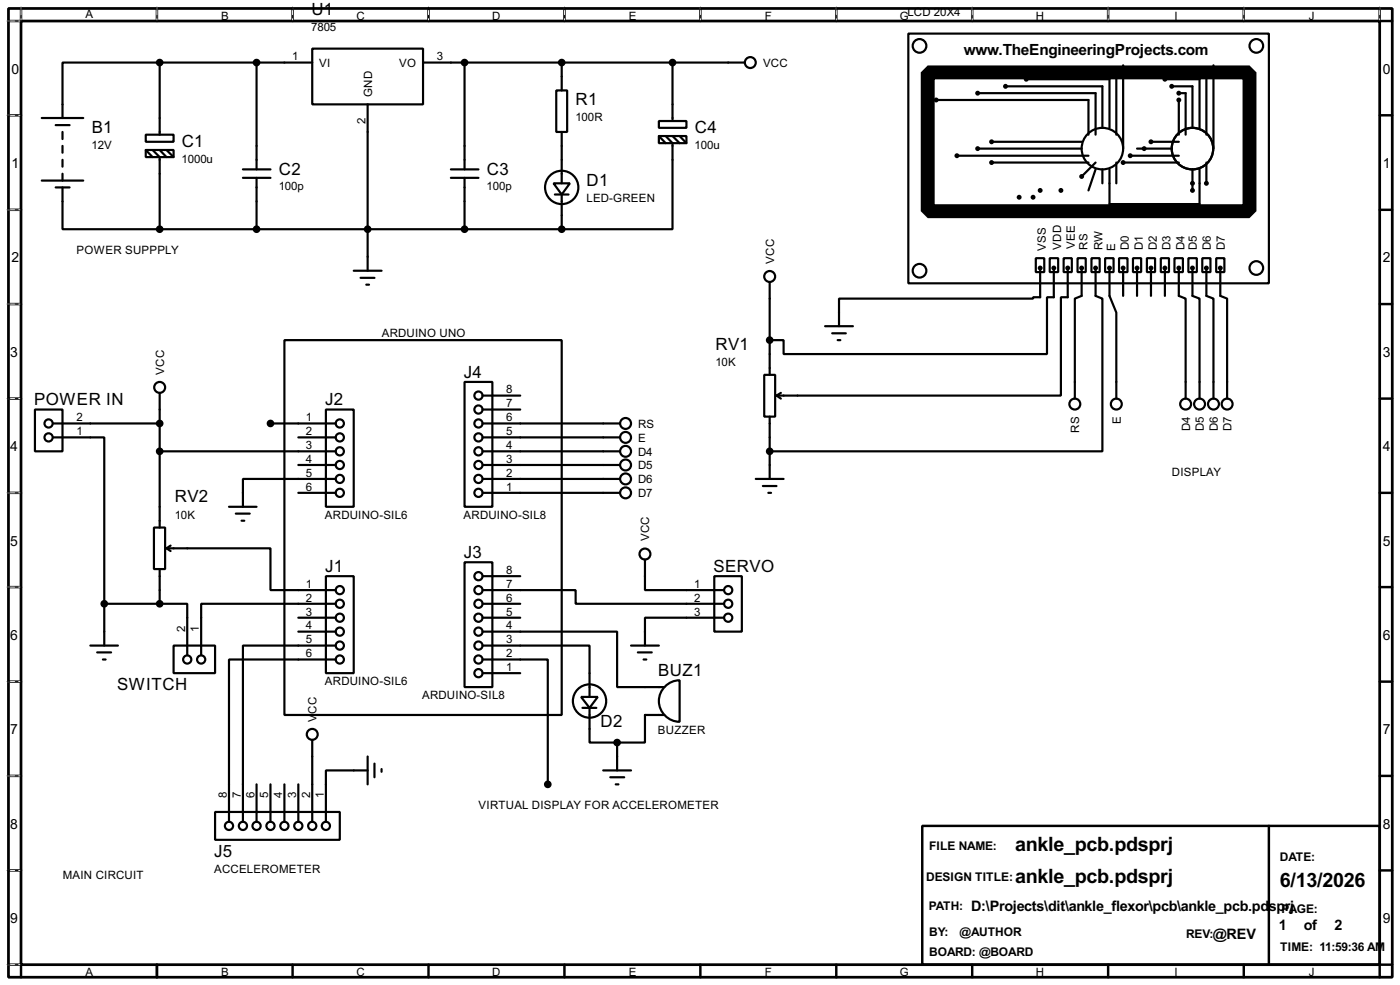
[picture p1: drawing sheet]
<svg xmlns="http://www.w3.org/2000/svg" width="256mm" height="180mm" viewBox="0 0 256 180" stroke-linecap="round" stroke-linejoin="round" font-family="sans-serif">
<path d="M1.6 1.6h253.5v177.3h-253.5zM3.9 3.9h248.9v172.7h-248.9z" fill="none" stroke="#000" stroke-width=".5"/>
<g fill="none" stroke="#000" stroke-width=".45">
<path d="M3.9 1.6v2.3h-2.3M28.8 1.6v2.3M53.6 1.6v2.3M78.5 1.6v2.3M103.4 1.6v2.3M128.3 1.6v2.3M153.2 1.6v2.3M178.1 1.6v2.3M203 1.6v2.3M227.9 1.6v2.3M252.8 1.6v2.3h2.3M1.6 21.1h2.3"/>
<path d="M1.6 38.4h2.3M252.8 21.1h2.3M252.8 38.4h2.3M1.6 55.7h2.3M252.8 55.7h2.3M1.6 73h2.3M252.8 73h2.3M1.6 90.2h2.3M252.8 90.2h2.3M1.6 107.5h2.3M252.8 107.5h2.3M1.6 124.8h2.3"/>
<path d="M252.8 124.8h2.3M1.6 142h2.3M1.6 159.3h2.3M169 151.2h83.8v25.4h-83.8zM232.5 151.2v25.4M252.8 142h2.3M252.8 159.3h2.3M1.6 176.6h2.3v2.3M28.8 176.6v2.3M53.6 176.6v2.3M78.5 176.6v2.3M103.4 176.6v2.3"/>
<path d="M128.3 176.6v2.3M153.2 176.6v2.3M178.1 176.6v2.3M203 176.6v2.3M227.9 176.6v2.3M255.1 176.6h-2.3v2.3"/>
</g>
<g fill="none" stroke="#fff" stroke-width=".18">
<path d="M1.3 3.9h2.3M3.9 1.3v2.3M28.8 1.3v2.3M53.6 1.3v2.3M78.5 1.3v2.3M103.4 1.3v2.3M128.3 1.3v2.3M153.2 1.3v2.3M178.1 1.3v2.3M203 1.3v2.3M227.9 1.3v2.3M252.8 1.3v2.3"/>
<path d="M1.3 21.1h2.3M1.3 38.4h2.3M1.3 55.7h2.3M1.3 73h2.3M1.3 90.2h2.3M1.3 107.5h2.3M1.3 124.8h2.3M1.3 142h2.3M1.3 159.3h2.3M1.3 176.6h2.3"/>
</g>
<g fill="none" stroke="#000" stroke-width=".18" stroke-dasharray=".5 1">
<path d="M1.3 3.9h2.3M3.9 1.3v2.3M28.8 1.3v2.3M53.6 1.3v2.3M78.5 1.3v2.3M103.4 1.3v2.3M128.3 1.3v2.3M153.2 1.3v2.3M178.1 1.3v2.3M203 1.3v2.3M227.9 1.3v2.3M252.8 1.3v2.3"/>
<path d="M1.3 21.1h2.3M1.3 38.4h2.3M1.3 55.7h2.3M1.3 73h2.3M1.3 90.2h2.3M1.3 107.5h2.3M1.3 124.8h2.3M1.3 142h2.3M1.3 159.3h2.3M1.3 176.6h2.3"/>
</g>
<g fill="none" stroke="#000" stroke-width=".4">
<path d="M29.3 11.5h-17.8v10.1M29.3 11.5v13.2M29.3 11.5h27.9M47 11.5v19.5M57.2 8.9h20.3v10.2h-20.3zM67.4 19.1v30.5M77.5 11.5h59M85.1 11.5v19.5M101.9 16.6h2v7.6h-2zM102.9 11.5v5.1M123.2 11.5v10.7M166.4 6.2h66.1v45.7h-66.1z"/>
<path d="M171.5 18.3h27.9v6.4M179.1 17.1h21.6v7.6M184.2 15.8h17.8v7.6M188 14.5h15.3v8.9M193.1 13.3h11.4v11.4M205.8 12v15.2M210.9 13.3h10.1v11.4M213.4 14.5h6.4v8.9M214.7 15.8h3.8v7.6M216 18.3v6.4M216 17.1h1.2v7.6M222.3 12v15.2"/>
<path d="M7.7 21.6h7.6M7.7 33.1h7.6M10.2 22.9h2.6M10.2 34.3h2.6M11.5 34.3v7.7h17.8M11.5 24.2v1.3M11.5 26.7v1.3M11.5 29.3v1.2M11.5 31.8v1.3M26.7 24.7h5.1v1.3h-5.1zM26.7 27.5h5.1v1.3h-5.1zM26.7 27.5l1.3 1.3"/>
<path d="M28 27.5l1.3 1.3v13.2M29.3 27.5l1.2 1.3M30.5 27.5l1.3 1.3M44.5 31h5.1M44.5 32.6h5.1M47 32.6v9.4M82.6 31h5.1M82.6 32.6h5.1M85.1 32.6v9.4M101.4 33.6h3l-1.5 2zM101.7 35.6h2.5M102.9 24.2v9.4"/>
<path d="M102.9 35.6v6.4M120.7 22.2h5.1v1.2h-5.1zM120.7 24.9h5.1v1.3h-5.1zM120.7 24.9l1.3 1.3M122 24.9l1.2 1.3v15.8h-20.3M123.2 24.9l1.3 1.3M124.5 24.9l1.3 1.3M175.3 28.5h24.1M179.1 27.2h19.1M181.7 26h16.5M181.7 29.8h17.7M200.7 29.8l-2.5 2.5"/>
<path d="M200.7 31l-1.3 3.9M202 31v2.6M203.3 31v6.4h16.5v-6.4M204.5 29.8v3.8M205.8 29.8h10.2M207.1 28.5h8.9M208.3 27.2h6.4M210.9 26h5.1M218.5 31v3.9M221 29.8v3.8M29.3 42h73.6M64.8 49.6h5.1"/>
<path d="M66.1 50.9h2.5M67.1 52.1h.5M141 51.6v17M151.2 59.7h5.1M189.8 47.3h1.5v2.5h-1.5zM190.6 49.3v5.1h-1.3v.3h-35.6v5M192.3 47.3h1.6v2.5h-1.6zM193.1 49.3v5.1h-1.3v10.4h-48.2v-2.5h-2.6M194.9 47.3h1.5v2.5h-1.5zM195.6 49.3v5.1h-1.2v18h-52.1M197.4 47.3h1.5v2.5h-1.5zM198.2 49.1v5.1l-1.3 .5v18.3"/>
<path d="M200 47.3h1.5v2.5h-1.5zM200.7 49.1v5.1l1.3 .5v27.9h-61M202.5 47.3h1.5v2.5h-1.5zM203.3 49.1v5.1l1.2 3v15.8M205 47.3h1.6v2.5h-1.6zM205.8 49.1v5.1M207.6 47.3h1.5v2.5h-1.5zM208.3 49.1v5.1M210.1 47.3h1.5v2.5h-1.5zM210.9 49.1v5.1M212.7 47.3h1.5v2.5h-1.5zM213.4 49.1v5.1"/>
<path d="M215.2 47.3h1.5v2.5h-1.5zM216 49.1v5.1l1.2 .5v18.3M217.7 47.3h1.6v2.5h-1.6zM218.5 49.1v5.1l1.3 .5v18.3M220.3 47.3h1.5v2.5h-1.5zM221 49.1v5.1l1.3 .5v18.3M222.8 47.3h1.5v2.5h-1.5zM223.6 49.1v5.1l1.2 .5v18.3M6.4 75h5.1v7.6h-5.1zM9.7 77.5h19.6M29.3 71.9v24.7M49.6 77.5h11.9"/>
<path d="M52.1 62.3h50.8v68.6h-50.8zM59.7 75h5.1v17.8h-5.1zM85.1 69.9h5.1v22.9h-5.1zM88.4 77.5h25.2M88.4 72.4h6.9M88.4 75h6.9M140 68.6h2v7.7h-2zM141 76.3v11.4M142.3 72.4l.8 .6M143.1 71.9l-.8 .5M152.5 61h2.5M153.5 62.3h.5"/>
<path d="M9.7 80.1h9.4v30.4M28.2 96.6h2.1v7.6h-2.1zM29.3 82.6h32.2M31.3 99.9l-.8 .5M42 92.8h5M43.2 94h2.6M44.3 95.3h.5M54.7 80.1h6.8M54.7 85.1h6.8M54.7 90.2h6.8M61.5 87.7h-17v5.1M88.4 82.6h25.2"/>
<path d="M88.4 80.1h25.2M88.4 85.1h25.2M88.4 87.7h25.2M88.4 90.2h25.2M138.5 87.7h5.1M139.8 89h2.5M140.8 90.2h.5M16.6 118.2h5M17.8 119.4h2.6M19.1 110.5h10.2M19.1 110.5v7.7M29.3 110.5h5v9.4"/>
<path d="M29.3 104.2v6.3M30.5 100.4h19.1v7.6h11.9M30.5 100.4l.8 .5M31.8 118.2h7.6v5h-7.6zM54.7 113.1h6.8M54.7 115.6h6.8M59.7 105.5h5.1v17.7h-5.1zM61.5 110.5h-24.6v9.4M61.5 118.2h-17v32.2M85.1 102.9h5.1v22.9h-5.1zM88.4 108h17.1v2.5h27.1M88.4 118.2h19.6v9.4"/>
<path d="M88.4 115.6h24.7v10.2h8.6M88.4 110.5h6.9M88.4 113.1h6.9M88.4 105.5h6.9M115.6 118.2h5.1M116.9 119.4h2.5M118.2 102.4v5.6h14.4M130.9 105.5h5v10.1h-5zM132.6 113.1h-14.4v5.1M18.9 120.7h.5M57.2 135.4v15M61.5 120.7h-19.5v29.7"/>
<path d="M67.4 138.5v5.1M68.6 139.8v2.5M88.4 120.7h12v22.9M88.4 123.2h6.9M106.5 127.6h3l-1.5 2zM106.7 129.6h2.6M108 129.6v6.3h5.1M113.1 135.9v5.1M117.9 120.7h.5M121.7 130.9h-3.5v5h-5.1M121.8 125.6a3.8 3.8 0 0 1 2.7-1.1v7.6a3.8 3.8 0 0 1-3.5-2.3 3.8 3.8 0 0 1 .8-4.2zM39.4 148.6h22.9v5.1h-22.9z"/>
<path d="M47 143.6v6.8M49.6 143.6v6.8M52.1 143.6v6.8M54.7 143.6v6.8M67.4 141h-7.7v9.4M69.9 140.8v.5M110.5 141h5.1M111.8 142.3h2.6M112.8 143.6h.5"/>
<circle cx="137.4" cy="11.5" r="1"/>
<circle cx="168.4" cy="8.4" r="1.25"/>
<circle cx="171.5" cy="18.3" r=".25"/>
<circle cx="179.1" cy="17.1" r=".25"/>
<circle cx="184.2" cy="15.8" r=".25"/>
<circle cx="188" cy="14.5" r=".25"/>
<circle cx="193.1" cy="13.3" r=".25"/>
<circle cx="210.9" cy="13.3" r=".25"/>
<circle cx="213.4" cy="14.5" r=".25"/>
<circle cx="214.7" cy="15.8" r=".25"/>
<circle cx="216" cy="17.1" r=".25"/>
<circle cx="216" cy="18.3" r=".25"/>
<circle cx="230.1" cy="8.4" r="1.25"/>
<circle cx="102.9" cy="34.3" r="3.1"/>
<circle cx="175.3" cy="28.5" r=".25"/>
<circle cx="179.1" cy="27.2" r=".25"/>
<circle cx="181.7" cy="26" r=".25"/>
<circle cx="181.7" cy="29.8" r=".25"/>
<circle cx="186.7" cy="36.1" r=".25"/>
<circle cx="189.3" cy="36.1" r=".25"/>
<circle cx="190.6" cy="34.9" r=".25"/>
<circle cx="194.4" cy="34.9" r=".25"/>
<circle cx="198.2" cy="32.3" r=".25"/>
<circle cx="201.9" cy="27.2" r="3.8"/>
<circle cx="205.8" cy="29.8" r=".25"/>
<circle cx="207.1" cy="28.5" r=".25"/>
<circle cx="209.6" cy="27.2" r=".25"/>
<circle cx="210.9" cy="26" r=".25"/>
<circle cx="218.4" cy="27.2" r="3.8"/>
<circle cx="218.5" cy="33.6" r=".25"/>
<circle cx="218.5" cy="34.9" r=".25"/>
<circle cx="221" cy="33.6" r=".25"/>
<circle cx="141" cy="50.6" r="1"/>
<circle cx="168.4" cy="49.6" r="1.25"/>
<circle cx="190.6" cy="49.1" r=".25"/>
<circle cx="193.1" cy="49.1" r=".25"/>
<circle cx="195.6" cy="49.1" r=".25"/>
<circle cx="198.2" cy="49.1" r=".25"/>
<circle cx="200.7" cy="49.1" r=".25"/>
<circle cx="203.3" cy="49.1" r=".25"/>
<circle cx="205.8" cy="49.1" r=".25"/>
<circle cx="208.3" cy="49.1" r=".25"/>
<circle cx="210.9" cy="49.1" r=".25"/>
<circle cx="213.4" cy="49.1" r=".25"/>
<circle cx="216" cy="49.1" r=".25"/>
<circle cx="218.5" cy="49.1" r=".25"/>
<circle cx="221" cy="49.1" r=".25"/>
<circle cx="223.6" cy="49.1" r=".25"/>
<circle cx="230.1" cy="49.1" r="1.25"/>
<circle cx="8.9" cy="77.5" r=".75"/>
<circle cx="29.2" cy="70.9" r="1"/>
<circle cx="62.2" cy="77.5" r=".75"/>
<circle cx="87.6" cy="77.5" r=".75"/>
<circle cx="87.6" cy="75" r=".75"/>
<circle cx="87.6" cy="72.4" r=".75"/>
<circle cx="114.6" cy="77.5" r="1"/>
<circle cx="196.9" cy="74" r="1"/>
<circle cx="204.5" cy="74" r="1"/>
<circle cx="217.2" cy="74" r="1"/>
<circle cx="219.7" cy="74" r="1"/>
<circle cx="222.3" cy="74" r="1"/>
<circle cx="224.8" cy="74" r="1"/>
<circle cx="8.9" cy="80.1" r=".75"/>
<circle cx="62.2" cy="90.2" r=".75"/>
<circle cx="62.2" cy="80.1" r=".75"/>
<circle cx="62.2" cy="85.1" r=".75"/>
<circle cx="62.2" cy="82.6" r=".75"/>
<circle cx="62.2" cy="87.7" r=".75"/>
<circle cx="87.6" cy="85.1" r=".75"/>
<circle cx="87.6" cy="87.7" r=".75"/>
<circle cx="87.6" cy="82.6" r=".75"/>
<circle cx="87.6" cy="90.2" r=".75"/>
<circle cx="87.6" cy="80.1" r=".75"/>
<circle cx="114.6" cy="82.6" r="1"/>
<circle cx="114.6" cy="87.7" r="1"/>
<circle cx="114.6" cy="80.1" r="1"/>
<circle cx="114.6" cy="85.1" r="1"/>
<circle cx="114.6" cy="90.2" r="1"/>
<circle cx="62.2" cy="113.1" r=".75"/>
<circle cx="62.2" cy="118.2" r=".75"/>
<circle cx="62.2" cy="108" r=".75"/>
<circle cx="62.2" cy="110.5" r=".75"/>
<circle cx="62.2" cy="115.6" r=".75"/>
<circle cx="87.6" cy="115.6" r=".75"/>
<circle cx="87.6" cy="118.2" r=".75"/>
<circle cx="87.6" cy="113.1" r=".75"/>
<circle cx="87.6" cy="105.5" r=".75"/>
<circle cx="87.6" cy="110.5" r=".75"/>
<circle cx="87.6" cy="108" r=".75"/>
<circle cx="118.1" cy="101.4" r="1"/>
<circle cx="133.4" cy="108" r=".75"/>
<circle cx="133.4" cy="110.5" r=".75"/>
<circle cx="133.4" cy="113.1" r=".75"/>
<circle cx="34.3" cy="120.7" r=".75"/>
<circle cx="36.8" cy="120.7" r=".75"/>
<circle cx="57.2" cy="134.4" r="1"/>
<circle cx="62.2" cy="120.7" r=".75"/>
<circle cx="87.6" cy="123.2" r=".75"/>
<circle cx="87.6" cy="120.7" r=".75"/>
<circle cx="108" cy="128.3" r="3.1"/>
<circle cx="41.9" cy="151.2" r=".75"/>
<circle cx="44.5" cy="151.2" r=".75"/>
<circle cx="47" cy="151.2" r=".75"/>
<circle cx="49.5" cy="151.2" r=".75"/>
<circle cx="52.1" cy="151.2" r=".75"/>
<circle cx="54.6" cy="151.2" r=".75"/>
<circle cx="57.2" cy="151.2" r=".75"/>
<circle cx="59.7" cy="151.2" r=".75"/>
</g>
<path d="M170 13.3h58.9v25.4h-58.9z" fill="none" stroke="#000" stroke-width="2.6"/>
<path d="M170 13.5v24.7M172.8 13.3h53.3M228.9 13.8v24.6M172.8 38.7h53.3" fill="none" stroke="#000" stroke-width=".9"/>
<g fill="#000" stroke="#000" stroke-width=".4">
<circle cx="29.2" cy="11.5" r=".5"/>
<circle cx="47" cy="11.5" r=".5"/>
<circle cx="85.1" cy="11.5" r=".5"/>
<circle cx="102.9" cy="11.5" r=".5"/>
<circle cx="123.2" cy="11.5" r=".5"/>
<circle cx="29.2" cy="42" r=".5"/>
<circle cx="47" cy="42" r=".5"/>
<circle cx="67.3" cy="42" r=".5"/>
<circle cx="85.1" cy="42" r=".5"/>
<circle cx="102.9" cy="42" r=".5"/>
<circle cx="29.2" cy="77.5" r=".5"/>
<circle cx="49.5" cy="77.5" r=".5"/>
<circle cx="141" cy="62.3" r=".5"/>
<circle cx="29.2" cy="82.6" r=".5"/>
<circle cx="141" cy="82.6" r=".5"/>
<circle cx="19.1" cy="110.5" r=".5"/>
<circle cx="29.2" cy="110.5" r=".5"/>
<circle cx="113" cy="135.9" r=".5"/>
<circle cx="100.3" cy="143.6" r=".5"/>
</g>
<g font-size="4.1">
<text x="186" y="155.8">ankle_pcb.pdsprj</text>
<text x="186" y="161.7">ankle_pcb.pdsprj</text>
<text x="234.5" y="162.4">6/13/2026</text>
</g>
<g font-size="3.5">
<text x="57.1" y="2.8">U1</text>
<text x="105.5" y="19.2">R1</text>
<text x="16.8" y="24.3">B1</text>
<text x="33.3" y="26.8">C1</text>
<text x="127.3" y="24.3">C4</text>
<text x="51.1" y="31.9">C2</text>
<text x="89.2" y="31.9">C3</text>
<text x="107.5" y="34">D1</text>
<text x="131.1" y="64">RV1</text>
<text x="85" y="69.1">J4</text>
<text x="6.3" y="74.1">POWER IN</text>
<text x="59.6" y="74.1">J2</text>
<text x="32.1" y="92">RV2</text>
<text x="59.6" y="104.7">J1</text>
<text x="85" y="102.1">J3</text>
<text x="130.7" y="104.7">SERVO</text>
<text x="120.6" y="123.7">BUZ1</text>
<text x="21.5" y="126.3">SWITCH</text>
<text x="110" y="133.1">D2</text>
<text x="39.3" y="156.8">J5</text>
</g>
<text font-size="3.2" x="176.6" y="10.2">www.TheEngineeringProjects.com</text>
<g font-size="3">
<text x="177.9" y="166.7">D:\Projects\dit\ankle_flexor\pcb\ankle_pcb.pdsprj</text>
<text x="222.2" y="171.8">@REV</text>
<text x="234.3" y="170.3">1</text>
<text x="238.9" y="170.3">of</text>
<text x="244.5" y="170.3">2</text>
</g>
<g font-size="2.9">
<text x="2.1" y="13.5">0</text>
<text x="253.4" y="13.5">0</text>
<text x="2.1" y="30.7">1</text>
<text x="253.4" y="30.7">1</text>
<text x="2.1" y="48">2</text>
<text x="253.4" y="48">2</text>
<text x="1.9" y="65.3">3</text>
<text x="253.4" y="65.3">3</text>
<text x="1.9" y="82.5">4</text>
<text x="253.4" y="82.5">4</text>
<text x="1.9" y="99.9">5</text>
<text x="253.4" y="99.9">5</text>
<text x="1.9" y="117.1">6</text>
<text x="253.4" y="117.1">6</text>
<text x="1.9" y="134.4">7</text>
<text x="253.4" y="134.4">7</text>
<text x="1.9" y="151.7">8</text>
<text x="253.4" y="151.7">8</text>
<text x="1.9" y="168.9">9</text>
<text x="253.4" y="168.9">9</text>
</g>
<g font-size="2.5">
<text x="170.2" y="155.6">FILE NAME:</text>
<text x="169.7" y="161.2">DESIGN TITLE:</text>
<text x="234.5" y="157.7">DATE:</text>
<text x="170.1" y="166.5">PATH:</text>
<text x="234.8" y="167.1">PAGE:</text>
<text x="170.2" y="171.4">BY:</text>
<text x="175.8" y="171.4">@AUTHOR</text>
<text x="217.3" y="171.6">REV:</text>
<text x="170.2" y="175">BOARD: @BOARD</text>
<text x="234.5" y="174.1">TIME: 11:59:36 AM</text>
</g>
<g font-size="2.4">
<text x="15.6" y="3.4">A</text>
<text x="40.5" y="3.6">B</text>
<text x="57" y="5.6">7805</text>
<text x="65.3" y="3.6">C</text>
<text x="90.2" y="3.6">D</text>
<text x="115.2" y="3.6">E</text>
<text x="140.1" y="3.6">F</text>
<text x="164.8" y="3.6">G</text>
<text x="166.2" y="2.8">LCD 20X4</text>
<text x="189.8" y="3.6">H</text>
<text x="215.1" y="3.6">I</text>
<text x="239.8" y="3.6">J</text>
<text x="53.5" y="11.1">1</text>
<text x="80.1" y="11.1">3</text>
<text x="58.5" y="12.3">VI</text>
<text x="68.2" y="17.8" transform="rotate(-90 68.2 17.8)">GND</text>
<text x="73.1" y="12.3">VO</text>
<text x="139.8" y="12.3">VCC</text>
<text x="67" y="22.8" transform="rotate(-90 67 22.8)">2</text>
<text x="105.4" y="22.2">100R</text>
<text x="16.8" y="27.2">12V</text>
<text x="33.3" y="29.8">1000u</text>
<text x="127.3" y="27.2">100u</text>
<text x="51.1" y="34.9">100p</text>
<text x="89.2" y="34.9">100p</text>
<text x="107.4" y="36.9">LED-GREEN</text>
<text x="14" y="46.5">POWER SUPPPLY</text>
<text x="191.6" y="45.9" transform="rotate(-90 191.6 45.9)">VSS</text>
<text x="194.4" y="45.7" transform="rotate(-90 194.4 45.7)">VDD</text>
<text x="196.9" y="45.6" transform="rotate(-90 196.9 45.6)">VEE</text>
<text x="199.2" y="45.7" transform="rotate(-90 199.2 45.7)">RS</text>
<text x="202" y="45.8" transform="rotate(-90 202 45.8)">RW</text>
<text x="204.3" y="45.9" transform="rotate(-90 204.3 45.9)">E</text>
<text x="206.8" y="45.8" transform="rotate(-90 206.8 45.8)">D0</text>
<text x="209.4" y="45.8" transform="rotate(-90 209.4 45.8)">D1</text>
<text x="211.9" y="45.8" transform="rotate(-90 211.9 45.8)">D2</text>
<text x="214.5" y="45.8" transform="rotate(-90 214.5 45.8)">D3</text>
<text x="217" y="45.8" transform="rotate(-90 217 45.8)">D4</text>
<text x="219.3" y="45.8" transform="rotate(-90 219.3 45.8)">D5</text>
<text x="221.8" y="45.8" transform="rotate(-90 221.8 45.8)">D6</text>
<text x="224.4" y="45.8" transform="rotate(-90 224.4 45.8)">D7</text>
<text x="141.8" y="48.3" transform="rotate(-90 141.8 48.3)">VCC</text>
<text x="69.9" y="61.7">ARDUINO UNO</text>
<text x="30" y="68.6" transform="rotate(-90 30 68.6)">VCC</text>
<text x="92.8" y="72">8</text>
<text x="131.1" y="67">10K</text>
<text x="14" y="77.1">2</text>
<text x="56.1" y="77.1">1</text>
<text x="92.8" y="77.1">6</text>
<text x="92.8" y="74.6">7</text>
<text x="205.3" y="77.7" transform="rotate(-90 205.3 77.7)">E</text>
<text x="14" y="79.7">1</text>
<text x="56.1" y="79.7">2</text>
<text x="56.1" y="82.2">3</text>
<text x="92.8" y="82.2">4</text>
<text x="92.8" y="79.7">5</text>
<text x="116.9" y="78.3">RS</text>
<text x="116.9" y="80.8">E</text>
<text x="116.9" y="83.4">D4</text>
<text x="197.7" y="79.2" transform="rotate(-90 197.7 79.2)">RS</text>
<text x="218" y="78.9" transform="rotate(-90 218 78.9)">D4</text>
<text x="220.6" y="78.9" transform="rotate(-90 220.6 78.9)">D5</text>
<text x="223.1" y="78.9" transform="rotate(-90 223.1 78.9)">D6</text>
<text x="225.6" y="78.9" transform="rotate(-90 225.6 78.9)">D7</text>
<text x="56.1" y="84.7">4</text>
<text x="56.1" y="87.3">5</text>
<text x="56.1" y="89.8">6</text>
<text x="92.8" y="89.8">1</text>
<text x="92.8" y="87.3">2</text>
<text x="92.8" y="84.7">3</text>
<text x="116.9" y="85.9">D5</text>
<text x="116.9" y="88.5">D6</text>
<text x="214.7" y="87.1">DISPLAY</text>
<text x="32" y="95">10K</text>
<text x="59.5" y="95">ARDUINO-SIL6</text>
<text x="84.9" y="95">ARDUINO-SIL8</text>
<text x="116.9" y="91">D7</text>
<text x="119" y="99.1" transform="rotate(-90 119 99.1)">VCC</text>
<text x="56.1" y="107.6">1</text>
<text x="92.8" y="107.6">7</text>
<text x="92.8" y="105.1">8</text>
<text x="127.2" y="107.6">1</text>
<text x="56.1" y="110.1">2</text>
<text x="56.1" y="112.7">3</text>
<text x="92.8" y="112.7">5</text>
<text x="92.8" y="110.1">6</text>
<text x="127.2" y="110.1">2</text>
<text x="127.2" y="112.7">3</text>
<text x="33.9" y="115.6" transform="rotate(-90 33.9 115.6)">2</text>
<text x="36.5" y="115.6" transform="rotate(-90 36.5 115.6)">1</text>
<text x="56.1" y="115.2">4</text>
<text x="56.1" y="117.8">5</text>
<text x="92.8" y="117.8">3</text>
<text x="92.8" y="115.2">4</text>
<text x="56.1" y="120.3">6</text>
<text x="59.5" y="125.4">ARDUINO-SIL6</text>
<text x="92.8" y="122.8">1</text>
<text x="92.8" y="120.3">2</text>
<text x="58" y="130.6" transform="rotate(-90 58 130.6)">CC</text>
<text x="77.3" y="128">ARDUINO-SIL8</text>
<text x="58" y="132.1" transform="rotate(-90 58 132.1)">V</text>
<text x="120.5" y="134.3">BUZZER</text>
<text x="41.6" y="146.1" transform="rotate(-90 41.6 146.1)">8</text>
<text x="44.1" y="146.1" transform="rotate(-90 44.1 146.1)">7</text>
<text x="46.6" y="146.1" transform="rotate(-90 46.6 146.1)">6</text>
<text x="49.2" y="146.1" transform="rotate(-90 49.2 146.1)">5</text>
<text x="51.7" y="146.1" transform="rotate(-90 51.7 146.1)">4</text>
<text x="54.3" y="146.1" transform="rotate(-90 54.3 146.1)">3</text>
<text x="56.8" y="146.1" transform="rotate(-90 56.8 146.1)">2</text>
<text x="59.3" y="146.1" transform="rotate(-90 59.3 146.1)">1</text>
<text x="87.7" y="148.1">VIRTUAL DISPLAY FOR ACCELEROMETER</text>
<text x="11.5" y="160.8">MAIN CIRCUIT</text>
<text x="39.2" y="159.7">ACCELEROMETER</text>
<text x="15.6" y="178.7">A</text>
<text x="40.5" y="178.7">B</text>
<text x="65.3" y="178.7">C</text>
<text x="90.2" y="178.7">D</text>
<text x="115.2" y="178.7">E</text>
<text x="140.1" y="178.7">F</text>
<text x="164.8" y="178.7">G</text>
<text x="189.8" y="178.7">H</text>
<text x="215.1" y="178.7">I</text>
<text x="239.8" y="178.7">J</text>
</g>
</svg>
